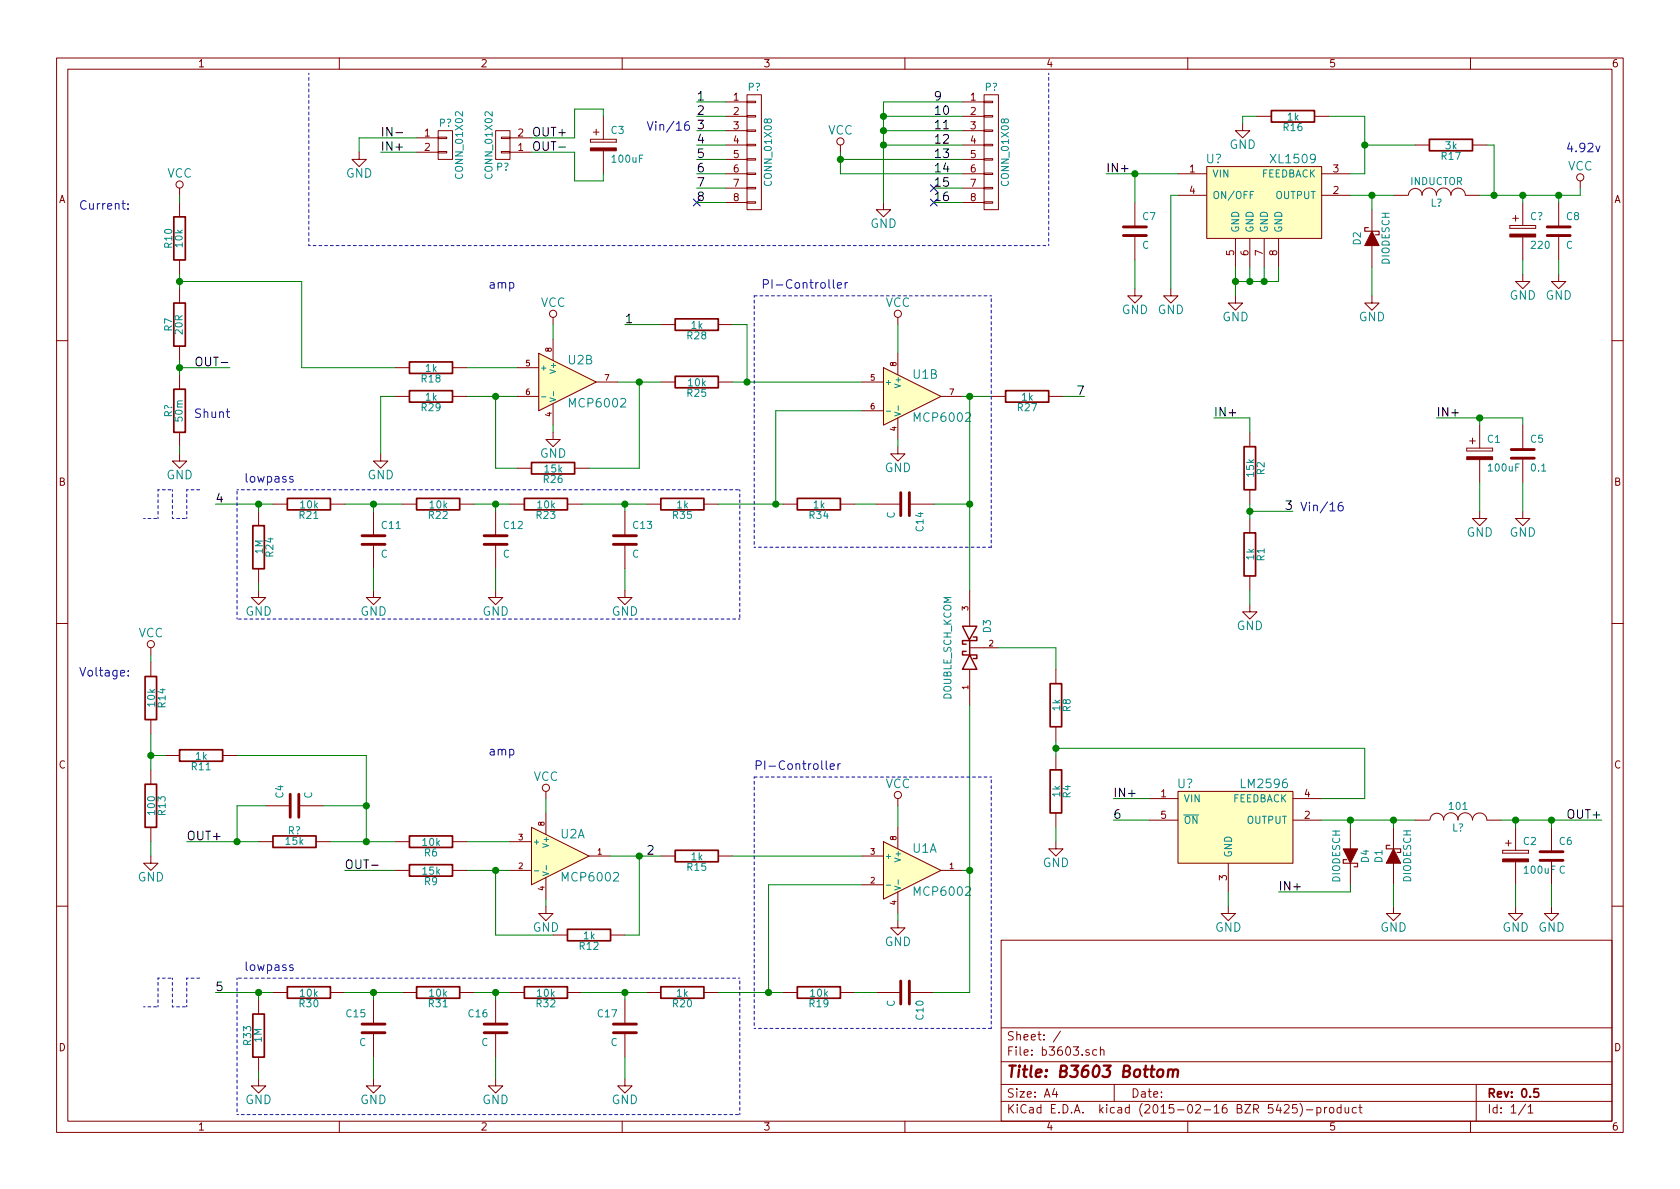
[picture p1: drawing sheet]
<svg xmlns="http://www.w3.org/2000/svg" width="297mm" height="210mm" viewBox="0 0 297 210" stroke-linecap="round" stroke-linejoin="round" font-family="sans-serif">
<g fill="none" stroke="#840000" stroke-width=".18">
<path d="M10 10.3h277v189.9h-277zM12 12.2h273v186.1h-273zM60 10.3v1.9M110 10.3v1.9M128.3 18h3.8M132.1 16.8h2.5v20.3h-2.5zM132.1 17.9h1.5v.3h-1.5zM160 10.3v1.9M170.2 18h3.8M174 16.8h2.5v20.3h-2.5zM174 17.9h1.5v.3h-1.5zM210 10.3v1.9"/>
<path d="M260 10.3v1.9M31.7 33.3v1.2M31.7 35.8v2.5M63.5 26.9v1.3h1.3l-1.3 1.3-1.3-1.3h1.3M73.7 26.9h3.8M73.7 24.4h3.8M77.5 26.8h1.5v.2h-1.5zM77.5 24.3h1.5v.2h-1.5zM77.5 23.1h2.5v5.1h-2.5zM87.6 23.1h2.6v5.1h-2.6zM88.6 24.3h1.6v.2h-1.6zM88.6 26.8h1.6v.2h-1.6z"/>
<path d="M90.2 26.9h3.8M90.2 24.4h3.8M104.4 24.6v.5zM104.4 25.1h4.6zM104.4 24.6h4.6zM104.9 23.4h1zM105.4 22.9v1zM106.7 20.6v4M106.7 26.7v4M109 24.6v.5zM128.3 20.6h3.8M128.3 23.1h3.8"/>
<path d="M128.3 25.6h3.8M128.3 28.2h3.8M128.3 30.7h3.8M128.3 33.3h3.8M128.3 35.8h3.8M132.1 35.7h1.5v.2h-1.5zM132.1 33.1h1.5v.3h-1.5zM132.1 30.6h1.5v.3h-1.5zM132.1 28.1h1.5v.2h-1.5zM132.1 25.5h1.5v.3h-1.5zM132.1 23h1.5v.2h-1.5zM132.1 20.4h1.5v.3h-1.5z"/>
<path d="M148.6 25.6v1.3M156.2 35.8v1.3h1.3l-1.3 1.2-1.3-1.2h1.3M170.2 20.6h3.8M170.2 23.1h3.8M170.2 25.6h3.8M170.2 28.2h3.8M170.2 30.7h3.8M170.2 33.3h3.8M170.2 35.8h3.8M174 35.7h1.5v.2h-1.5zM174 33.1h1.5v.3h-1.5zM174 30.6h1.5v.3h-1.5z"/>
<path d="M174 28.1h1.5v.2h-1.5zM174 25.5h1.5v.3h-1.5zM174 23h1.5v.2h-1.5zM174 20.4h1.5v.3h-1.5zM200.7 35.8v4.3M208.3 30.7h5.1M208.3 34.5h5.1M213.4 29.5h20.3v12.7h-20.3zM219.7 21.8v1.3h1.3l-1.3 1.3-1.3-1.3h1.3M222.2 20.6h2.6M232.4 20.6h2.5M233.7 30.7h5.1"/>
<path d="M233.7 34.5h5.1M242.6 37.1v3.8M246.4 34.5h2.5M249 34.5a1.22 1.22 0 0 1 1.2-1.2 1.22 1.22 0 0 1 1.3 1.2M250.2 25.6h2.5M251.4 34.5a1.3 1.3 0 0 1 1.3-1.3 1.3 1.3 0 0 1 1.3 1.3M253.9 34.5a1.3 1.3 0 0 1 1.3-1.3 1.3 1.3 0 0 1 1.3 1.3 1.27 1.27 0 0 1 1.3-1.2 1.27 1.27 0 0 1 1.3 1.2h2.5M260.3 25.6h2.6M267 39.9v.5zM267 39.9h4.5zM267.5 38.6h1zM268 38.1v1z"/>
<path d="M269.2 35.8v4.1M271.5 39.9v.5zM275.6 35.8v4.3M279.4 32v1.3M31.7 46v2.5M31.7 51v2.6M97.8 56.1v1.3M97.8 59.9v3.8M116.8 57.4h2.6M127 57.4h2.5M158.7 56.1v1.3M200.7 51v1.3h1.2l-1.2 1.3-1.3-1.3h1.3"/>
<path d="M200.7 41.7v4.3M207 51v1.3h1.3l-1.3 1.3-1.3-1.3h1.3M218.4 52.3v1.3h1.3l-1.3 1.3-1.2-1.3h1.2M218.4 42.2v5M221 42.2v5M223.5 42.2v5M226.1 42.2v5M242.6 52.3v1.3h1.2l-1.2 1.3-1.3-1.3h1.3M242.6 43.4v3.8M267 40.4h4.5zM269.2 48.5v1.3h1.3l-1.3 1.2-1.2-1.2h1.2M269.2 41.9v4.1"/>
<path d="M275.6 48.5v1.3h1.3l-1.3 1.2-1.3-1.2h1.3M275.6 41.7v4.3M10 60.2h2M31.7 61.2v2.5M31.7 66.3v2.5M31.7 76.4v2.6M69.8 70.1h2.6M69.8 65h2.6M80 70.1h2.5M80 65h2.5M91.4 70.1h3.8M91.4 65h3.8"/>
<path d="M95.2 62.5l10.2 5.1-10.2 5zM97.8 76.4v1.3h1.3l-1.3 1.3-1.3-1.3h1.3M97.8 71.4v3.8M105.4 67.6h3.8M116.8 67.6h2.6M127 67.6h2.5M152.4 67.6h3.8M152.4 72.6h3.8M156.2 65l10.2 5.1-10.2 5.1zM158.7 79v1.3h1.3l-1.3 1.2-1.2-1.2h1.2M158.7 62.5v3.8M158.7 73.9v3.8"/>
<path d="M166.4 70.1h3.8M175.3 70.1h2.5M185.4 70.1h2.6M221 76.4v2.6M259.3 79.2v.6zM259.3 79.8h4.6zM259.3 79.2h4.6zM259.8 78h1.1zM260.3 77.5v1zM261.6 75.2v4M263.9 79.2v.6zM269.2 75.2v4.3"/>
<path d="M285 60.2h2M31.7 80.3v1.2h1.3l-1.3 1.3-1.2-1.3h1.2M45.7 90.4v2.6M48.3 89.1h2.5M58.4 89.1h2.6M66 90.4v4.3M66 96.3v4.3M67.3 80.3v1.2h1.3l-1.3 1.3-1.3-1.3h1.3M71.1 89.1h2.6M81.3 89.1h2.5M87.6 90.4v4.3M87.6 96.3v4.3"/>
<path d="M90.2 89.1h2.5M91.4 82.8h2.6M100.3 89.1h2.6M101.6 82.8h2.5M110.5 90.4v4.3M110.5 96.3v4.3M114.3 89.1h2.5M124.5 89.1h2.5M138.4 89.1h2.6M148.6 89.1h2.5M154.9 89.1h4.4M160.8 89.1h4.3"/>
<path d="M221 86.6v2.5M221 91.7v2.5M261.6 90.4v1.3h1.3l-1.3 1.3-1.3-1.3h1.3M261.6 81.3v4M269.2 90.4v1.3h1.3l-1.3 1.3-1.2-1.3h1.2M269.2 81v4.3M10 110.3h2M26.7 114.5v1.3M26.7 117.1v2.5M45.7 104.4v1.3h1.3l-1.3 1.2-1.3-1.2h1.3M45.7 100.6v2.5M66 104.4v1.3h1.3l-1.3 1.2-1.2-1.2h1.2"/>
<path d="M87.6 104.4v1.3h1.3l-1.3 1.2-1.2-1.2h1.2M110.5 104.4v1.3h1.3l-1.3 1.2-1.3-1.2h1.3M171.4 114.5h5.1M171.4 104.4v6.3M171.4 118.4v6.3M186.7 118.4v2.5M221 106.9v1.3h1.2l-1.2 1.3-1.3-1.3h1.3M221 101.8v2.6M285 110.3h2M26.7 127.2v2.6M26.7 136.1v2.6M29.2 133.6h2.5"/>
<path d="M39.4 133.6h2.5M96.5 139.9v1.3M186.7 128.5v2.6M186.7 133.6v2.5M208.3 139.9h20.3v12.7h-20.3zM26.7 151.4v1.2h1.2l-1.2 1.3-1.3-1.3h1.3M26.7 146.3v2.5M45.7 148.8h2.6M47 142.5h4.3M52.8 142.5h4.3M55.9 148.8h2.5M69.8 153.9h2.6"/>
<path d="M69.8 148.8h2.6M80 153.9h2.5M80 148.8h2.5M90.2 153.9h3.8M90.2 148.8h3.8M94 146.3l10.1 5.1-10.1 5.1zM96.5 143.8v3.8M96.5 155.2v3.8M104.1 151.4h3.8M116.8 151.4h2.6M127 151.4h2.5M152.4 151.4h3.8"/>
<path d="M152.4 156.5h3.8M156.2 148.8l10.2 5.1-10.2 5.1zM158.7 141.2v1.3M158.7 146.3v3.8M158.7 157.7v3.8M166.4 153.9h3.8M186.7 148.8v1.3h1.3l-1.3 1.3-1.3-1.3h1.3M186.7 143.8v2.5M203.2 141.2h5.1M203.2 145h5.1M217.2 152.6v5.1M228.6 141.2h5.1"/>
<path d="M228.6 145h5.1M238.8 146.3v3.8M238.8 152.6v3.9M246.4 146.3v3.8M246.4 152.6v3.9M250.2 145h2.5M252.8 145a1.22 1.22 0 0 1 1.3-1.2 1.22 1.22 0 0 1 1.2 1.2M255.2 145a1.3 1.3 0 0 1 1.3-1.3 1.3 1.3 0 0 1 1.3 1.3M257.8 145a1.3 1.3 0 0 1 1.3-1.3 1.3 1.3 0 0 1 1.2 1.3 1.27 1.27 0 0 1 1.3-1.2 1.27 1.27 0 0 1 1.3 1.2M262.9 145h2.5M265.7 150.4v.5zM265.7 150.9h4.6z"/>
<path d="M265.7 150.4h4.6zM266.2 149.1h1zM266.7 148.6v1zM268 146.3v4.1M268 152.4v4.1M270.3 150.4v.5zM274.3 146.3v4.3M274.3 152.1v4.4M10 160.2h2M45.7 176.8v2.5M48.3 175.5h2.5M58.4 175.5h2.6"/>
<path d="M66 176.8v4.3M71.1 175.5h2.6M81.3 175.5h2.5M87.6 176.8v4.3M90.2 175.5h2.5M96.5 160.3v1.2h1.3l-1.3 1.3-1.3-1.3h1.3M97.8 165.3h2.5M100.3 175.5h2.6M107.9 165.3h2.6M110.5 176.8v4.3M114.3 175.5h2.5M124.5 175.5h2.5"/>
<path d="M138.4 175.5h2.6M148.6 175.5h2.5M154.9 175.5h4.4M158.7 162.8v1.3h1.3l-1.3 1.2-1.2-1.2h1.2M160.8 175.5h4.3M177 166.3h108v32h-108zM217.2 160.3v1.2h1.2l-1.2 1.3-1.3-1.3h1.3M246.4 160.3v1.2h1.2l-1.2 1.3-1.3-1.3h1.3M268 160.3v1.2h1.2l-1.2 1.3-1.3-1.3h1.3M274.3 160.3v1.2h1.3l-1.3 1.3-1.3-1.3h1.3M285 160.2h2M45.7 190.7v1.3h-1.3l1.3 1.3 1.3-1.3h-1.3"/>
<path d="M45.7 186.9v2.6M60 198.3v1.9M66 190.7v1.3h-1.2l1.2 1.3 1.3-1.3h-1.3M66 182.6v4.3M87.6 190.7v1.3h-1.2l1.2 1.3 1.3-1.3h-1.3M87.6 182.6v4.3M110 198.3v1.9M110.5 190.7v1.3h-1.3l1.3 1.3 1.3-1.3h-1.3M110.5 182.6v4.3M160 198.3v1.9M177 194.8h108M177 191.8h108"/>
<path d="M177 187.8h108M177 181.8h108M186.4 192.5l-.3 1h.9M186.8 193v1M187.5 182.3l-1.3 2M193.9 185.7l-.4-.1-.3 .3 .1 .6 .2 .1 .4-.1M194.6 185.7l.2-.1 .3 .1 .1 .9M194.6 185.1v1.5M197 191.8v3M210 198.3v1.9M227.1 195.5l.2-.2h.4l.2 .5-.9 1h.9M229.3 195.3h-.7l-.1 .7 .2-.1 .5 .1 .2 .2-.1 .5-.2 .1-.6-.1"/>
<path d="M229.8 195.1a1.71 1.71 0 0 1 0 2.3M231 196.3h1.1M232.8 195.9l.5-.1 .3 .3-.2 .6h-.6M232.8 195.8v1.5M234.2 195.8v1M234.6 195.8l-.4 .3M235.1 196l.2-.2 .5 .2v.5l-.1 .2-.4 .1-.2-.1zM237.1 195.9l-.4-.1-.3 .3 .1 .6 .2 .1 .4-.1M237.1 195.3v1.5M237.8 195.8l.1 .9 .4 .1 .2-.1M238.5 195.8v1M239.8 195.9l-.4-.1-.3 .3 .1 .6 .2 .1 .4-.1"/>
<path d="M240.3 195.8h.5M240.5 195.3v1.3l.3 .2M260 198.3v1.9M261 191.8v6.5M269.7 195.2l-1.2 2M270.2 195.8l.4-.5v1.5M270.2 196.8h.8"/>
<circle cx="31.7" cy="32.6" r=".63"/>
<circle cx="148.6" cy="25" r=".63"/>
<circle cx="279.4" cy="31.4" r=".63"/>
<circle cx="97.8" cy="55.5" r=".63"/>
<circle cx="158.7" cy="55.5" r=".63"/>
<circle cx="26.7" cy="113.9" r=".63"/>
<circle cx="96.5" cy="139.3" r=".63"/>
<circle cx="158.7" cy="140.6" r=".63"/>
</g>
<g fill="none" stroke="#840000" stroke-width=".3">
<path d="M224.8 19.6h7.6v2h-7.6zM30.7 38.3h2.1v7.7h-2.1zM252.7 24.6h7.6v2.1h-7.6zM30.7 53.6h2.1v7.6h-2.1zM119.4 56.4h7.6v2h-7.6zM30.7 68.8h2.1v7.6h-2.1zM72.4 69.1h7.6v2h-7.6zM72.4 64h7.6v2h-7.6zM119.4 66.5h7.6v2.1h-7.6zM177.8 69.1h7.6v2h-7.6zM220 79h2v7.6h-2zM44.7 93h2v7.6h-2z"/>
<path d="M50.8 88.1h7.6v2.1h-7.6zM73.7 88.1h7.6v2.1h-7.6zM92.7 88.1h7.6v2.1h-7.6zM94 81.8h7.6v2h-7.6zM116.8 88.1h7.7v2.1h-7.7zM141 88.1h7.6v2.1h-7.6zM220 94.2h2v7.6h-2zM25.7 119.6h2v7.6h-2zM25.7 138.7h2v7.6h-2zM31.7 132.6h7.7v2h-7.7zM185.7 120.9h2v7.6h-2zM185.7 136.1h2v7.7h-2z"/>
<path d="M48.3 147.8h7.6v2.1h-7.6zM72.4 152.9h7.6v2h-7.6zM72.4 147.8h7.6v2.1h-7.6zM119.4 150.4h7.6v2h-7.6zM44.7 179.3h2v7.6h-2zM50.8 174.5h7.6v2h-7.6zM73.7 174.5h7.6v2h-7.6zM92.7 174.5h7.6v2h-7.6zM100.3 164.3h7.6v2.1h-7.6zM116.8 174.5h7.7v2h-7.7zM141 174.5h7.6v2h-7.6zM272 192.5h-.7l-.1 .7 .2-.1 .5 .1 .2 .2-.1 .5-.2 .1-.6-.1"/>
</g>
<path d="M204.8 189.3a.51 .51 0 0 1 .5-.2 .51 .51 0 0 1 .4 .4l-.1 .6a.54 .54 0 0 1-.5 .4 .54 .54 0 0 1-.5-.4zM206.6 189.3a.52 .52 0 0 1 .8 .1l-.1 1M206.6 189.1l-.1 1.3M207.4 189.4a.52 .52 0 0 1 .8-.2v1.2" fill="none" stroke="#840000" stroke-width=".41"/>
<g fill="none" stroke="#840000" stroke-width=".51">
<path d="M198.6 41.7h4.1M198.6 40.1h4.1M273.6 41.7h4M273.6 40.1h4M267.2 79.5h4.1M64 96.3h4.1M64 94.7h4.1M85.6 96.3h4.1M85.6 94.7h4.1M108.5 96.3h4M108.5 94.7h4M159.3 87.1v4.1"/>
<path d="M160.8 87.1v4.1M267.2 81h4.1M51.3 140.5v4M52.8 140.5v4M272.3 152.1h4.1M272.3 150.6h4.1M159.3 173.5v4M160.8 173.5v4M64 182.6h4.1M64 181.1h4.1M85.6 182.6h4.1M85.6 181.1h4.1"/>
<path d="M108.5 182.6h4M108.5 181.1h4"/>
</g>
<path d="M70 23.5h1.2M94.4 25.3a.5 .5 0 0 1 .6-.2 .5 .5 0 0 1 .4 .5l-.1 .8a.53 .53 0 0 1-.6 .2 .53 .53 0 0 1-.3-.5zM34.7 63.4a.5 .5 0 0 1 .6-.2 .5 .5 0 0 1 .4 .5l-.1 .8a.53 .53 0 0 1-.6 .2 .53 .53 0 0 1-.3-.5zM65.7 153h1.2" fill="none" stroke="#000" stroke-width=".18"/>
<g fill="#840000" stroke="#840000" stroke-width=".18">
<path d="M267 41.4h4.5v.5h-4.5z"/>
<path d="M242.6 40.9l1.2 2.5h-2.5z"/>
<path d="M259.3 80.8h4.6v.5h-4.6z"/>
<path d="M237.5 150.1h2.5l-1.2 2.5z"/>
<path d="M246.4 150.1l1.2 2.5h-2.5z"/>
<path d="M265.7 151.9h4.6v.5h-4.6z"/>
<path d="M104.4 26.2h4.6v.5h-4.6z"/>
</g>
<path d="M170.8 115.2h-.6v.6h2.5v.7h-.6M171.4 113l1.3-2.3h-2.5l1.2 2.6v2.5M171.4 115.8l1.3 2.6h-2.5zM172.1 112.6h.6v.7h-2.5v.6h.6" fill="none" stroke="#840000" stroke-width=".25"/>
<g fill="#ffffc2" stroke="#ffffc2" stroke-width=".25">
<path d="M156.2 148.8l10.2 5.1-10.2 5.1z"/>
<path d="M156.2 65l10.2 5.1-10.2 5.1z"/>
<path d="M95.2 62.5l10.2 5.1-10.2 5z"/>
<path d="M94 146.3l10.1 5.1-10.1 5.1z"/>
<path d="M213.4 29.5h20.3v12.7h-20.3z"/>
<path d="M208.3 139.9h20.3v12.7h-20.3z"/>
</g>
<g fill="none" stroke="#008484" stroke-width=".18">
<path d="M221.7 33.9h-.6v1.2M95.8 70.2h.7M97.2 70.4l1 .3-1 .3M97.9 69.2v.8M156.7 72.7h.8M158.2 72.9l1 .3-1 .4M158.8 71.8v.7M94.5 154h.7M96 154.2l1 .3-1 .3M96.6 153.1v.7M156.7 156.5h.8M158.2 156.7l1 .3-1 .4"/>
<path d="M158.8 155.6v.8"/>
</g>
<path d="M241.9 40.3h-.6v.6h2.5v.6h-.6M238.1 152h-.6v.6h2.5v.7h-.6M245.7 149.5h-.6v.6h2.5v.6h-.6" fill="none" stroke="#840000" stroke-width=".2"/>
<path d="M122.6 35.2l1.2 1.2M123.8 35.2l-1.2 1.2M164.5 32.7l1.2 1.2M164.5 35.2l1.2 1.2M165.7 32.7l-1.2 1.2M165.7 35.2l-1.2 1.2" fill="none" stroke="#000084" stroke-width=".18"/>
<g fill="none" stroke="#0000c2" stroke-width=".18">
<path d="M22.6 36.8v.2M22.6 36.1v.1M121.8 21.5a.62 .62 0 0 0-.8 .7l.1 .7a.48 .48 0 0 0 .8-.1l-.1-.6a.48 .48 0 0 0-.8 .2M282.2 25.8l.3 1 .4-1M147.3 49.4v1.4l.3 .2M148.1 50.5l.7-.2-.1-.3h-.4l-.2 .2v.7h.6M149.4 50v1M149.9 50h-.3l-.2 .3M40 72.8h.6M40.2 72.3v1.3l.4 .2M51.8 84.3l-.4-.1-.2 .3 .1 .2 .5 .1v.4h-.6M237.3 88.8a.62 .62 0 0 0-.7 .7l.1 .7a.48 .48 0 0 0 .8-.1l-.1-.5a.48 .48 0 0 0-.8 .1"/>
<path d="M22.7 119.4v.2M22.7 118.6v.2M146.1 134.5v1.4l.2 .2M146.8 135.6l.7-.2-.1-.3-.4-.1-.2 .3 .1 .7h.5M148.2 135v1.1M148.6 135l-.3 .1-.1 .3M51.8 170.7l-.4-.1-.2 .2 .1 .2 .5 .2v.3h-.6"/>
</g>
<g fill="none" stroke="#008400" stroke-width=".18">
<path d="M123.2 18h5.1M170.2 18h-14v17.8M31.7 34.5v1.3M67.3 26.9h6.4M73.7 24.4h-10.2v2.5M94 26.9h7.6v5.1h5.1v-1.3M106.7 20.6v-1.3h-5.1v5.1h-7.6M123.2 30.7h5.1M123.2 20.6h5.1M123.2 25.6h5.1M123.2 35.8h5.1M123.2 33.3h5.1"/>
<path d="M123.2 28.2h5.1M123.2 23.1h5.1M148.6 26.9v3.8h21.6M148.6 28.2h21.6M156.2 20.6h14M156.2 25.6h14M156.2 23.1h14M165.1 35.8h5.1M165.1 33.3h5.1M195.6 30.7h12.7M200.7 30.7v5.1M208.3 34.5h-1.3v16.5"/>
<path d="M222.2 20.6h-2.5v1.2M234.9 20.6h6.4v10.1h-2.5M238.8 34.5h7.6M241.3 25.6h8.9M242.6 34.5v2.6M262.9 25.6h1.3v8.9M269.2 34.5v1.3M275.6 34.5v1.3M279.4 33.3v1.2h-17.8M31.7 48.5v2.5M31.7 49.8h21.6v15.2h16.5M97.8 57.4v2.5"/>
<path d="M110.5 57.4h6.3M129.5 57.4h2.6v10.2M158.7 57.4v5.1M200.7 46v5M218.4 47.2v5.1M221 47.2v2.6M223.5 47.2v2.6M226.1 47.2v2.6h-7.7M242.6 47.2v5.1M269.2 46v2.5M275.6 46v2.5M31.7 63.7v2.6"/>
<path d="M31.7 79v1.3M31.7 65h8.9M69.8 70.1h-2.5v10.2M82.5 65h8.9M82.5 70.1h8.9M87.6 70.1v12.7h3.8M97.8 75.2v1.2M109.2 67.6h7.6M113 67.6v15.2h-8.9M129.5 67.6h22.9M152.4 72.6h-15.2v16.5M158.7 77.7v1.3"/>
<path d="M170.2 70.1h5.1M171.4 70.1v34.3M188 70.1h3.8M214.6 73.9h6.4v2.5M254 73.9h15.2v1.3M261.6 73.9v1.3M38.1 89.1h10.2M45.7 89.1v1.3M61 89.1h10.1M66 89.1v1.3M83.8 89.1h6.4M87.6 89.1v1.3"/>
<path d="M102.9 89.1h11.4M110.5 89.1v1.3M127 89.1h11.4M151.1 89.1h3.8M165.1 89.1h6.3M221 90.4h7.6M221 89.1v2.6M261.6 85.3v5.1M269.2 85.3v5.1M26.7 115.8v1.3M45.7 103.1v1.3M66 100.6v3.8"/>
<path d="M87.6 100.6v3.8M110.5 100.6v3.8M176.5 114.5h10.2v3.9M221 104.4v2.5M26.7 129.8v6.3M26.7 133.6h2.5M41.9 133.6h22.9v15.2M171.4 124.7v50.8h-6.3M186.7 132.3h54.6v8.9h-7.6M186.7 131.1v2.5M26.7 148.8v2.6M33 148.8h12.7"/>
<path d="M47 142.5h-5.1v6.3M57.1 142.5h7.7M58.4 148.8h11.4M61 153.9h8.8M82.5 148.8h7.7M82.5 153.9h7.7M87.6 153.9v11.4h10.2M96.5 141.2v2.6M96.5 159v1.3M107.9 151.4h8.9M113 151.4v13.9h-2.5M129.5 151.4h22.9"/>
<path d="M152.4 156.5h-16.5v19M158.7 142.5v3.8M170.2 153.9h1.2M186.7 146.3v2.5M196.8 145h6.4M196.8 141.2h6.4M217.2 157.7v2.6M233.7 145h16.5M238.8 145v1.3M238.8 156.5v1.2h-12.7M246.4 145v1.3M246.4 156.5v3.8"/>
<path d="M265.4 145h17.8M268 145v1.3M268 156.5v3.8M274.3 145v1.3M274.3 156.5v3.8M38.1 175.5h10.2M45.7 175.5v1.3M61 175.5h10.1M66 175.5v1.3M83.8 175.5h6.4M87.6 175.5v1.3M102.9 175.5h11.4"/>
<path d="M110.5 175.5v1.3M127 175.5h11.4M151.1 175.5h3.8M158.7 161.5v1.3M45.7 189.5v1.2M66 186.9v3.8M87.6 186.9v3.8M110.5 186.9v3.8"/>
</g>
<g fill="#008400" stroke="#008400" stroke-width=".25">
<circle cx="148.6" cy="28.2" r=".51"/>
<circle cx="156.2" cy="25.6" r=".51"/>
<circle cx="156.2" cy="23.1" r=".51"/>
<circle cx="274.3" cy="145" r=".51"/>
<circle cx="268" cy="145" r=".51"/>
<circle cx="246.4" cy="145" r=".51"/>
<circle cx="238.8" cy="145" r=".51"/>
<circle cx="221" cy="90.4" r=".51"/>
<circle cx="261.6" cy="73.9" r=".51"/>
<circle cx="200.7" cy="30.7" r=".51"/>
<circle cx="241.3" cy="25.6" r=".51"/>
<circle cx="264.2" cy="34.5" r=".51"/>
<circle cx="242.6" cy="34.5" r=".51"/>
<circle cx="218.4" cy="49.8" r=".51"/>
<circle cx="221" cy="49.8" r=".51"/>
<circle cx="223.5" cy="49.8" r=".51"/>
<circle cx="87.6" cy="70.1" r=".51"/>
<circle cx="113" cy="67.6" r=".51"/>
<circle cx="132.1" cy="67.6" r=".51"/>
<circle cx="45.7" cy="89.1" r=".51"/>
<circle cx="66" cy="89.1" r=".51"/>
<circle cx="87.6" cy="89.1" r=".51"/>
<circle cx="110.5" cy="89.1" r=".51"/>
<circle cx="137.2" cy="89.1" r=".51"/>
<circle cx="171.5" cy="89.1" r=".51"/>
<circle cx="186.7" cy="132.3" r=".51"/>
<circle cx="171.5" cy="153.9" r=".51"/>
<circle cx="156.2" cy="20.6" r=".51"/>
<circle cx="87.6" cy="153.9" r=".51"/>
<circle cx="113" cy="151.4" r=".51"/>
<circle cx="45.7" cy="175.5" r=".51"/>
<circle cx="66" cy="175.5" r=".51"/>
<circle cx="87.6" cy="175.5" r=".51"/>
<circle cx="110.5" cy="175.5" r=".51"/>
<circle cx="135.9" cy="175.5" r=".51"/>
<circle cx="275.6" cy="34.5" r=".51"/>
<circle cx="26.7" cy="133.6" r=".51"/>
<circle cx="269.2" cy="34.5" r=".51"/>
<circle cx="171.5" cy="70.1" r=".51"/>
<circle cx="31.8" cy="49.8" r=".51"/>
<circle cx="31.8" cy="65" r=".51"/>
<circle cx="41.9" cy="148.8" r=".51"/>
<circle cx="64.8" cy="148.8" r=".51"/>
<circle cx="64.8" cy="142.5" r=".51"/>
</g>
<g fill="none" stroke="#0000c2" stroke-width=".18" stroke-dasharray=".5" stroke-dashoffset=".3">
<path d="M54.6 12.9v30.5M54.6 43.4h130.8M133.3 52.3v44.5M175.3 52.3h-42M185.4 43.4v-30.5M25.4 91.7h2.5M27.9 86.6h2.6M27.9 91.7v-5.1M30.5 91.7h2.5M30.5 86.6v5.1M33 86.6h2.6M33 91.7v-5.1"/>
<path d="M41.9 86.6h88.9M130.8 86.6v22.9M133.3 96.8h42M175.3 96.8v-44.5M41.9 109.5v-22.9M130.8 109.5h-88.9M133.3 137.4v44.5M175.3 137.4h-42M25.4 178h2.5M27.9 173h2.6M27.9 178v-5M30.5 178h2.5"/>
<path d="M30.5 173v5M33 173h2.6M33 178v-5M41.9 173v24.1M130.8 173h-88.9M41.9 197.1h88.9M130.8 197.1v-24.1M133.3 181.9h42M175.3 181.9v-44.5"/>
</g>
<text font-size="2.8" fill="#840000" x="178" y="190.5">Title: B3603 Bottom</text>
<g font-size="2.1">
<text x="123.2" y="17.8">1</text>
<text x="165.1" y="17.8">9</text>
<text x="123.2" y="20.3">2</text>
<text x="123.2" y="22.9">3</text>
<text x="165.1" y="20.3">10</text>
<text x="165.1" y="22.9">11</text>
<text x="67.3" y="24.1">IN-</text>
<text x="67.3" y="26.7">IN+</text>
<text x="94.6" y="24.1">OUT+</text>
<text x="95.1" y="26.7">OUT-</text>
<text x="123.2" y="25.4">4</text>
<text x="123.2" y="27.9">5</text>
<text x="165.1" y="25.4">12</text>
<text x="165.1" y="27.9">13</text>
<text x="123.2" y="30.5">6</text>
<text x="123.2" y="33">7</text>
<text x="123.2" y="35.6">8</text>
<text x="165.1" y="30.5">14</text>
<text x="165.1" y="33">15</text>
<text x="165.1" y="35.6">16</text>
<text x="195.6" y="30.5">IN+</text>
<text x="110.5" y="57.1">1</text>
<text x="35.5" y="64.8">OUT-</text>
<text x="190.6" y="69.8">7</text>
<text x="214.6" y="73.7">IN+</text>
<text x="254" y="73.7">IN+</text>
<text x="38.1" y="88.9">4</text>
<text x="196.8" y="141">IN+</text>
<text x="33" y="148.6">OUT+</text>
<text x="196.8" y="144.8">6</text>
<text x="277.5" y="144.8">OUT+</text>
<text x="61" y="153.7">OUT-</text>
<text x="114.3" y="151.1">2</text>
<text x="226.1" y="157.5">IN+</text>
<text x="38.1" y="175.3">5</text>
</g>
<g font-size="2.1" fill="#0000c2">
<text x="114.3" y="23.1">Vin/16</text>
<text x="276.9" y="26.9">4.92v</text>
<text x="14" y="37.1">Current:</text>
<text x="86.4" y="51">amp</text>
<text x="134.6" y="51">PI-Controller</text>
<text x="34.3" y="73.9">Shunt</text>
<text x="43.2" y="85.3">lowpass</text>
<text x="227.4" y="90.2">3 Vin/16</text>
<text x="14" y="119.6">Voltage:</text>
<text x="86.4" y="133.6">amp</text>
<text x="133.3" y="136.1">PI-Controller</text>
<text x="43.2" y="171.7">lowpass</text>
</g>
<g font-size="2.1" fill="#008484">
<text x="146.4" y="23.8">VCC</text>
<text x="213.2" y="28.9">U?</text>
<text x="217.3" y="26.3">GND</text>
<text x="224.9" y="28.9">XL1509</text>
<text x="29.5" y="31.4">VCC</text>
<text x="61.1" y="31.4">GND</text>
<text x="277.2" y="30.1">VCC</text>
<text x="153.8" y="40.3">GND</text>
<text x="266.9" y="53">GND</text>
<text x="273.2" y="53">GND</text>
<text x="95.6" y="54.3">VCC</text>
<text x="156.5" y="54.3">VCC</text>
<text x="198.3" y="55.5">GND</text>
<text x="204.6" y="55.5">GND</text>
<text x="216.1" y="56.8">GND</text>
<text x="240.2" y="56.8">GND</text>
<text x="100.5" y="64.4">U2B</text>
<text x="161.5" y="67">U1B</text>
<text x="100.9" y="72.1">MCP6002</text>
<text x="161.8" y="74.6">MCP6002</text>
<text x="95.4" y="80.9">GND</text>
<text x="156.4" y="83.5">GND</text>
<text x="29.4" y="84.8">GND</text>
<text x="64.9" y="84.8">GND</text>
<text x="259.3" y="94.9">GND</text>
<text x="266.9" y="94.9">GND</text>
<text x="24.4" y="112.7">VCC</text>
<text x="43.4" y="108.9">GND</text>
<text x="63.7" y="108.9">GND</text>
<text x="85.3" y="108.9">GND</text>
<text x="108.1" y="108.9">GND</text>
<text x="218.6" y="111.4">GND</text>
<text x="94.3" y="138.1">VCC</text>
<text x="156.5" y="139.4">VCC</text>
<text x="208.2" y="139.4">U?</text>
<text x="219.6" y="139.4">LM2596</text>
<text x="99.1" y="148.3">U2A</text>
<text x="24.3" y="155.9">GND</text>
<text x="99.6" y="155.9">MCP6002</text>
<text x="161.3" y="150.8">U1A</text>
<text x="184.3" y="153.3">GND</text>
<text x="161.8" y="158.4">MCP6002</text>
<text x="94.2" y="164.8">GND</text>
<text x="156.4" y="167.3">GND</text>
<text x="214.8" y="164.8">GND</text>
<text x="244" y="164.8">GND</text>
<text x="265.6" y="164.8">GND</text>
<text x="272" y="164.8">GND</text>
<text x="43.3" y="195.2">GND</text>
<text x="63.7" y="195.2">GND</text>
<text x="85.2" y="195.2">GND</text>
<text x="108.1" y="195.2">GND</text>
</g>
<g font-size="2.1" fill="#840000">
<text x="178" y="184">Sheet: /</text>
<text x="178" y="186.7">File: b3603.sch</text>
<text x="178" y="196.9">KiCad E.D.A. kicad (2015-02-16 BZR 5425)-product</text>
<text x="178" y="194.1">Size: A4</text>
<text x="200" y="194.1">Date:</text>
<text x="263" y="194.1">Rev: 0.5</text>
<text x="263" y="196.9">Id: 1/1</text>
</g>
<g font-size="1.8" fill="#840000">
<text x="35" y="11.9">1</text>
<text x="85" y="11.9">2</text>
<text x="135" y="11.9">3</text>
<text x="185" y="11.9">4</text>
<text x="235" y="11.9">5</text>
<text x="285" y="11.9">6</text>
<text x="129.7" y="17.8">1</text>
<text x="171.6" y="17.8">1</text>
<text x="129.7" y="20.3">2</text>
<text x="129.7" y="22.9">3</text>
<text x="171.6" y="20.3">2</text>
<text x="171.6" y="22.9">3</text>
<text x="75.1" y="24.1">1</text>
<text x="75.1" y="26.7">2</text>
<text x="91.6" y="26.7">1</text>
<text x="91.6" y="24.1">2</text>
<text x="129.7" y="25.4">4</text>
<text x="129.7" y="27.9">5</text>
<text x="171.6" y="25.4">4</text>
<text x="171.6" y="27.9">5</text>
<text x="10.4" y="35.9">A</text>
<text x="129.7" y="30.5">6</text>
<text x="129.7" y="33">7</text>
<text x="129.7" y="35.6">8</text>
<text x="171.6" y="30.5">6</text>
<text x="171.6" y="33">7</text>
<text x="171.6" y="35.6">8</text>
<text x="210.3" y="30.5">1</text>
<text x="210.3" y="34.3">4</text>
<text x="235.7" y="34.3">2</text>
<text x="235.7" y="30.5">3</text>
<text x="285.4" y="35.9">A</text>
<text x="218.2" y="45.2" transform="rotate(-90 218.2 45.2)">5</text>
<text x="220.7" y="45.2" transform="rotate(-90 220.7 45.2)">6</text>
<text x="223.3" y="45.2" transform="rotate(-90 223.3 45.2)">7</text>
<text x="225.8" y="45.2" transform="rotate(-90 225.8 45.2)">8</text>
<text x="10.4" y="85.9">B</text>
<text x="285.4" y="85.9">B</text>
<text x="10.4" y="135.9">C</text>
<text x="285.4" y="135.9">C</text>
<text x="205.3" y="141">1</text>
<text x="230.7" y="141">4</text>
<text x="205.3" y="144.8">5</text>
<text x="230.7" y="144.8">2</text>
<text x="216.9" y="155.7" transform="rotate(-90 216.9 155.7)">3</text>
<text x="10.4" y="185.9">D</text>
<text x="285.4" y="185.9">D</text>
<text x="35" y="199.9">1</text>
<text x="85" y="199.9">2</text>
<text x="135" y="199.9">3</text>
<text x="185" y="199.9">4</text>
<text x="235" y="199.9">5</text>
<text x="285" y="199.9">6</text>
</g>
<g font-size="1.8" fill="#008484">
<text x="132.2" y="16">P?</text>
<text x="174.1" y="16">P?</text>
<text x="77.6" y="22.4">P?</text>
<text x="108.1" y="23.7">C3</text>
<text x="227" y="23.2">R16</text>
<text x="227.7" y="21.3">1k</text>
<text x="108.4" y="28.7">100uF</text>
<text x="254.9" y="28.2">R17</text>
<text x="255.6" y="26.4">3k</text>
<text x="81.8" y="31.3" transform="rotate(-90 81.8 31.3)">CONN_01X02</text>
<text x="87.1" y="31.3" transform="rotate(-90 87.1 31.3)">CONN_01X02</text>
<text x="87.8" y="30.2">P?</text>
<text x="136.4" y="32.6" transform="rotate(-90 136.4 32.6)">CONN_01X08</text>
<text x="178.4" y="32.6" transform="rotate(-90 178.4 32.6)">CONN_01X08</text>
<text x="214.4" y="31.4">VIN</text>
<text x="214.4" y="35.2">ON/OFF</text>
<text x="222.8" y="31.4">FEEDBACK</text>
<text x="225.4" y="35.2">OUTPUT</text>
<text x="249.4" y="32.7">INDUCTOR</text>
<text x="202.1" y="38.9">C7</text>
<text x="219.1" y="41.1" transform="rotate(-90 219.1 41.1)">GND</text>
<text x="221.6" y="41.1" transform="rotate(-90 221.6 41.1)">GND</text>
<text x="224.2" y="41.1" transform="rotate(-90 224.2 41.1)">GND</text>
<text x="226.7" y="41.1" transform="rotate(-90 226.7 41.1)">GND</text>
<text x="252.9" y="36.5">L?</text>
<text x="270.5" y="38.9">C?</text>
<text x="277" y="38.9">C8</text>
<text x="30.4" y="43.8" transform="rotate(-90 30.4 43.8)">R10</text>
<text x="32.3" y="43.7" transform="rotate(-90 32.3 43.7)">10k</text>
<text x="201.9" y="44">C</text>
<text x="240.6" y="43.3" transform="rotate(-90 240.6 43.3)">D2</text>
<text x="245.7" y="46.8" transform="rotate(-90 245.7 46.8)">DIODESCH</text>
<text x="270.9" y="44">220</text>
<text x="276.9" y="44">C</text>
<text x="30.4" y="58.5" transform="rotate(-90 30.4 58.5)">R7</text>
<text x="32.3" y="59" transform="rotate(-90 32.3 59)">20R</text>
<text x="121.6" y="60">R28</text>
<text x="122.3" y="58.1">1k</text>
<text x="75.3" y="65.8">1k</text>
<text x="74.6" y="67.6">R18</text>
<text x="75.3" y="70.8">1k</text>
<text x="121.6" y="70.1">R25</text>
<text x="121.7" y="68.3">10k</text>
<text x="180.7" y="70.8">1k</text>
<text x="30.4" y="73.8" transform="rotate(-90 30.4 73.8)">R?</text>
<text x="32.3" y="74.4" transform="rotate(-90 32.3 74.4)">50m</text>
<text x="74.6" y="72.7">R29</text>
<text x="180" y="72.7">R27</text>
<text x="96.3" y="83.5">15k</text>
<text x="223.6" y="83.9" transform="rotate(-90 223.6 83.9)">R2</text>
<text x="263" y="78.3">C1</text>
<text x="263.3" y="83.4">100uF</text>
<text x="270.6" y="78.3">C5</text>
<text x="270.8" y="83.4">0.1</text>
<text x="53.2" y="89.9">10k</text>
<text x="76" y="89.9">10k</text>
<text x="95.1" y="89.9">10k</text>
<text x="96.2" y="85.4">R26</text>
<text x="119.7" y="89.9">1k</text>
<text x="143.8" y="89.9">1k</text>
<text x="221.7" y="84.2" transform="rotate(-90 221.7 84.2)">15k</text>
<text x="53" y="91.7">R21</text>
<text x="67.5" y="93.5">C11</text>
<text x="75.8" y="91.7">R22</text>
<text x="89.1" y="93.5">C12</text>
<text x="94.9" y="91.7">R23</text>
<text x="112" y="93.5">C13</text>
<text x="119" y="91.7">R35</text>
<text x="143.2" y="91.7">R34</text>
<text x="158.2" y="91.7" transform="rotate(-90 158.2 91.7)">C</text>
<text x="163.3" y="93.9" transform="rotate(-90 163.3 93.9)">C14</text>
<text x="46.5" y="97.9" transform="rotate(-90 46.5 97.9)">1M</text>
<text x="48.3" y="98.4" transform="rotate(-90 48.3 98.4)">R24</text>
<text x="67.3" y="98.6">C</text>
<text x="88.9" y="98.6">C</text>
<text x="111.8" y="98.6">C</text>
<text x="221.7" y="99" transform="rotate(-90 221.7 99)">1k</text>
<text x="223.6" y="99.2" transform="rotate(-90 223.6 99.2)">R1</text>
<text x="175.2" y="111.9" transform="rotate(-90 175.2 111.9)">D3</text>
<text x="27.4" y="124.9" transform="rotate(-90 27.4 124.9)">10k</text>
<text x="29.3" y="125.1" transform="rotate(-90 29.3 125.1)">R14</text>
<text x="168.2" y="123.8" transform="rotate(-90 168.2 123.8)">DOUBLE_SCH_KCOM</text>
<text x="187.4" y="125.6" transform="rotate(-90 187.4 125.6)">1k</text>
<text x="189.3" y="125.8" transform="rotate(-90 189.3 125.8)">R8</text>
<text x="33.9" y="136.2">R11</text>
<text x="34.6" y="134.3">1k</text>
<text x="27.4" y="143.9" transform="rotate(-90 27.4 143.9)">100</text>
<text x="50.1" y="141.1" transform="rotate(-90 50.1 141.1)">C4</text>
<text x="55.2" y="141.2" transform="rotate(-90 55.2 141.2)">C</text>
<text x="187.4" y="140.9" transform="rotate(-90 187.4 140.9)">1k</text>
<text x="189.3" y="141.1" transform="rotate(-90 189.3 141.1)">R4</text>
<text x="209.3" y="141.9">VIN</text>
<text x="217.8" y="141.9">FEEDBACK</text>
<text x="256.3" y="143.2">101</text>
<text x="29.3" y="144.1" transform="rotate(-90 29.3 144.1)">R13</text>
<text x="50.6" y="149.4">15k</text>
<text x="50.9" y="147.5">R?</text>
<text x="74.8" y="149.6">10k</text>
<text x="209.3" y="145.7">ON</text>
<text x="220.3" y="145.7">OUTPUT</text>
<text x="256.7" y="147">L?</text>
<text x="269.4" y="149.4">C2</text>
<text x="275.7" y="149.4">C6</text>
<text x="74.8" y="154.7">15k</text>
<text x="75.1" y="151.4">R6</text>
<text x="121.6" y="154">R15</text>
<text x="122.3" y="152.1">1k</text>
<text x="217.8" y="151.6" transform="rotate(-90 217.8 151.6)">GND</text>
<text x="242" y="152.5" transform="rotate(-90 242 152.5)">D4</text>
<text x="244.4" y="152.5" transform="rotate(-90 244.4 152.5)">D1</text>
<text x="269.6" y="154.5">100uF</text>
<text x="275.6" y="154.5">C</text>
<text x="75.1" y="156.5">R9</text>
<text x="236.9" y="156.1" transform="rotate(-90 236.9 156.1)">DIODESCH</text>
<text x="249.5" y="156" transform="rotate(-90 249.5 156)">DIODESCH</text>
<text x="102.5" y="167.9">R12</text>
<text x="103.2" y="166.1">1k</text>
<text x="53" y="178.1">R30</text>
<text x="53.1" y="176.2">10k</text>
<text x="61.3" y="179.9">C15</text>
<text x="75.8" y="178.1">R31</text>
<text x="76" y="176.2">10k</text>
<text x="82.9" y="179.9">C16</text>
<text x="94.9" y="178.1">R32</text>
<text x="95" y="176.2">10k</text>
<text x="105.7" y="179.9">C17</text>
<text x="119" y="178.1">R20</text>
<text x="119.7" y="176.2">1k</text>
<text x="143.2" y="178.1">R19</text>
<text x="143.3" y="176.2">10k</text>
<text x="158.2" y="178" transform="rotate(-90 158.2 178)">C</text>
<text x="44.4" y="184.8" transform="rotate(-90 44.4 184.8)">R33</text>
<text x="46.3" y="184.3" transform="rotate(-90 46.3 184.3)">1M</text>
<text x="63.5" y="185">C</text>
<text x="85.1" y="185">C</text>
<text x="107.9" y="185">C</text>
<text x="163.3" y="180.3" transform="rotate(-90 163.3 180.3)">C10</text>
</g>
<g font-size="1.4" fill="#840000">
<text x="93" y="64.8">5</text>
<text x="97.5" y="62.2" transform="rotate(-90 97.5 62.2)">8</text>
<text x="158.5" y="64.8" transform="rotate(-90 158.5 64.8)">8</text>
<text x="93" y="69.8">6</text>
<text x="106.9" y="67.3">7</text>
<text x="153.9" y="67.3">5</text>
<text x="167.9" y="69.8">7</text>
<text x="97.5" y="73.7" transform="rotate(-90 97.5 73.7)">4</text>
<text x="153.9" y="72.4">6</text>
<text x="158.5" y="76.2" transform="rotate(-90 158.5 76.2)">4</text>
<text x="171.2" y="107.9" transform="rotate(-90 171.2 107.9)">3</text>
<text x="174.9" y="114.3">2</text>
<text x="171.2" y="121.9" transform="rotate(-90 171.2 121.9)">1</text>
<text x="91.7" y="148.6">3</text>
<text x="96.3" y="146" transform="rotate(-90 96.3 146)">8</text>
<text x="158.5" y="148.6" transform="rotate(-90 158.5 148.6)">8</text>
<text x="91.7" y="153.7">2</text>
<text x="105.7" y="151.1">1</text>
<text x="153.9" y="151.1">3</text>
<text x="167.9" y="153.7">1</text>
<text x="96.3" y="157.5" transform="rotate(-90 96.3 157.5)">4</text>
<text x="153.9" y="156.2">2</text>
<text x="158.5" y="160" transform="rotate(-90 158.5 160)">4</text>
</g>
<g font-size="1.4" fill="#008484">
<text x="95.5" y="65.5">+</text>
<text x="98.3" y="65.8" transform="rotate(-90 98.3 65.8)">V+</text>
<text x="156.5" y="68.1">+</text>
<text x="159.3" y="68.3" transform="rotate(-90 159.3 68.3)">V+</text>
<text x="94.2" y="149.3">+</text>
<text x="97" y="149.6" transform="rotate(-90 97 149.6)">V+</text>
<text x="156.5" y="151.9">+</text>
<text x="159.3" y="152.1" transform="rotate(-90 159.3 152.1)">V+</text>
</g>
</svg>
